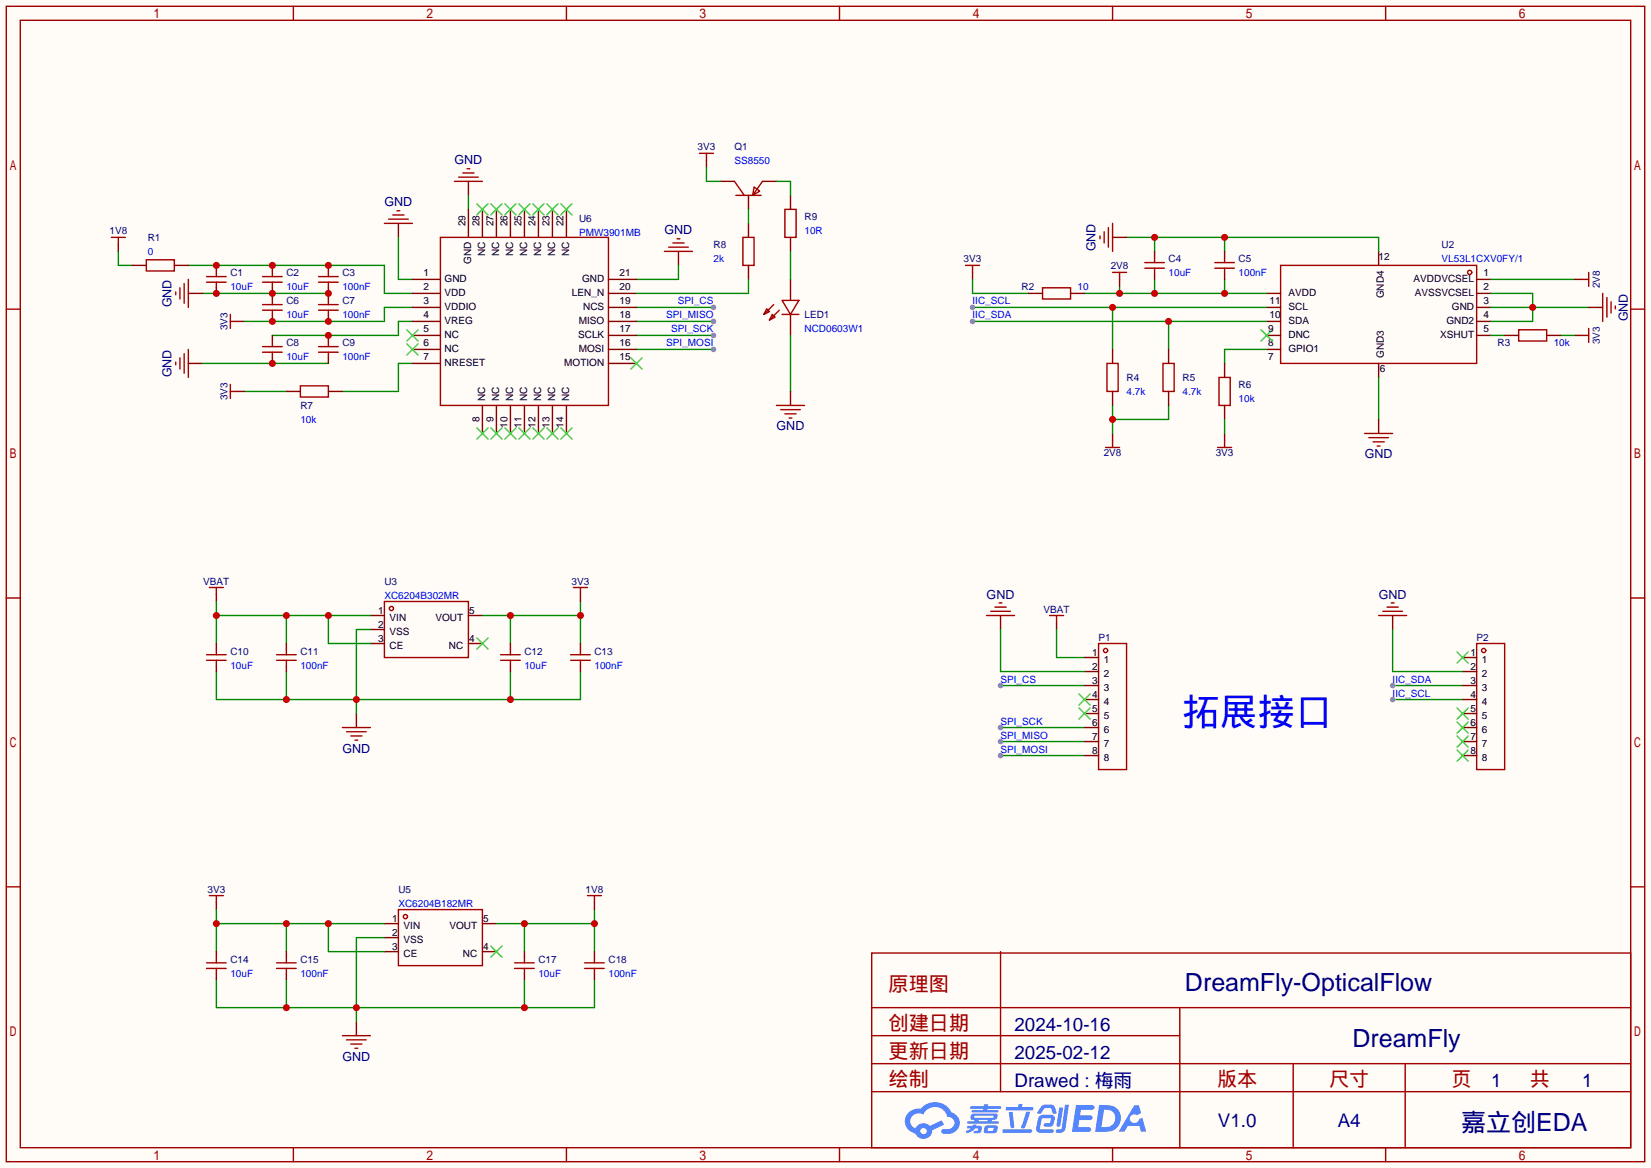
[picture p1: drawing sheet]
<svg xmlns="http://www.w3.org/2000/svg" width="299mm" height="212mm" viewBox="0 0 299 212" stroke-linecap="round" stroke-linejoin="round" font-family="sans-serif">
<path d="M0 0h299.5v211.8h-299.5z" fill="#fffcf7"/>
<g fill="none" stroke="#a10000" stroke-width=".25">
<path d="M1.1 1.1h297.2v209.6h-297.2zM3.7 3.7h292.1v204.5h-292.1zM53.2 1.1v2.6M102.7 1.1v2.6M152.3 1.1v2.6M201.8 1.1v2.6M251.3 1.1v2.6M1.1 56.1h2.6M295.8 56.1h2.5M1.1 108.5h2.6M295.8 108.5h2.5M1.1 160.8h2.6"/>
<path d="M158.1 172.8h137.7v35.4h-137.7zM181.5 172.6v25.4M295.8 160.8h2.5M158.1 198h137.7M158.1 182.8h137.7M158.1 192.9h137.7M158.1 187.8h55.9M214 182.8v25.4M234.6 192.9v15.3M254.9 192.9v15.3M53.2 208.2v2.5M102.7 208.2v2.5"/>
<path d="M152.3 208.2v2.5M201.8 208.2v2.5M251.3 208.2v2.5"/>
</g>
<g fill="#5487ff">
<path d="M195.2 200.4h2.1a.97 .97 0 0 1 1.2 .4 .53 .53 0 0 1-.6 .5h-1.8l-.2 1h1.9a.43 .43 0 0 1 .4 .5 .43 .43 0 0 1-.5 .3h-1.9l-.2 1.3h1.7a.45 .45 0 0 1 .5 .2 .45 .45 0 0 1-.1 .6l-3.3 .1z"/>
<path d="M205.7 200.5h.9l.4 1.4-.8 .4a.82 .82 0 0 0-1.1 .1 .82 .82 0 0 0 .1 1.1 .82 .82 0 0 0 1.1 0l.3-.5 .6-.3 .7 2.5h-1l-.2-1h-2.1l-.6 1h-1.1z"/>
<path d="M192.1 200.9h.7l-.5 3.2a.36 .36 0 0 1-.3 .3 .36 .36 0 0 1-.4-.4z"/>
<path d="M193.2 200.4h.7l-.6 4.3a1.13 1.13 0 0 1-1.8 .6l.2-.4 .7-.1 .2-.2z"/>
<path d="M188.9 200.7l.6-.4h1a.77 .77 0 0 1 .9 .6l.3 .9-.2 .2h-.5l-.4-1h-.9a1.3 1.3 0 0 0-.9 .9l-.5 .1-.2-.2z"/>
<path d="M188.5 202.5l.5-.3h1.7a.66 .66 0 0 1 .6 .9l-.1 .4a.81 .81 0 0 1-.9 .9h-.7a.32 .32 0 0 1-.3-.4 .32 .32 0 0 1 .4-.3h.7l.2-.9-1.6 .1-.4 1.9h2.2a.32 .32 0 0 1 .3 .4 .32 .32 0 0 1-.4 .3l-2.2-.1-.5-.3-.1-.5z"/>
<path d="M181.9 204.8h5a.33 .33 0 0 1 .3 .4 .33 .33 0 0 1-.3 .3h-4.9l-.2-.2z"/>
<path d="M186.1 201.6h.8l-1 2.9a.36 .36 0 0 1-.4 .2 .36 .36 0 0 1-.3-.3z"/>
<path d="M183 201.7h.7l.3 2.6a.34 .34 0 0 1-.3 .3 .34 .34 0 0 1-.4-.2z"/>
<path d="M182.5 200.8h2.1l.1-.4 .2-.2h.6l-.1 .6h1.7a.32 .32 0 0 1 .4 .3 .32 .32 0 0 1-.4 .3h-4.5l-.2-.1z"/>
<path d="M175.5 204.2h.9l.1-.2 .6-.1v.3h.8a.82 .82 0 0 1-.5 1.3h-.8v-.4l.8-.1v-.3h-.5l-.5 .4-1.1 .4-.1-.4 .9-.4h-.7z"/>
<path d="M176 200.6h2.4l.1-.3h.8l-.1 .3h2.2l.2 .3-.2 .2h-2.3v.3h1.8l.2 .2-.2 .2h-4.5l-.2-.2 .1-.2h2l.1-.3h-2.3l-.1-.2z"/>
<path d="M199.4 200.4l-.8 4.9h1.7a2.47 2.47 0 0 0 2.9-1.7 2.47 2.47 0 0 0-1.5-3zM200.3 201.3a1.61 1.61 0 0 1 2 1.4 1.61 1.61 0 0 1-1.8 1.7h-.7z"/>
<path d="M176.2 202.2a.55 .55 0 0 0-.2 .7 .55 .55 0 0 0 .7 .2l.1 .3h-1.3v.4h5.5l.2-.2-.2-.2h-1.2l.2-.3a.7 .7 0 0 0 .8-.2 .7 .7 0 0 0 0-.9h-4.2zM176.8 202.4h3.3l.1 .1-.2 .2h-3.2l-.1-.1zM177.5 203.1h1.7l-.2 .3h-1.4z"/>
<path d="M178.6 204.3a1.05 1.05 0 0 0 0 1.2 2.91 2.91 0 0 0 2.2-.2 .98 .98 0 0 0 0-1.2h-1.6zM179.3 204.6l.8-.1 .1 .1v.3l-.2 .2h-.8z"/>
<path d="M164.9 201.7a2.23 2.23 0 0 0-.7 2.3 2.23 2.23 0 0 0 1.8 1.6 1.58 1.58 0 0 0 1.8 .9 1.58 1.58 0 0 0 1.3-1.5l2.2-1-.5-.8-2.1 1a1.65 1.65 0 0 0-2.7 .5 1.45 1.45 0 0 1-.8-2 1.45 1.45 0 0 1 2-.7l.3 .1a2.3 2.3 0 0 1 2.3-1.3 2.3 2.3 0 0 1 2 1.7 1.12 1.12 0 0 1 1.3 1.1 1.12 1.12 0 0 1-1.1 1.2h-.7a.45 .45 0 0 0-.6 .3 .45 .45 0 0 0 .5 .6 2.26 2.26 0 0 0 2.9-2.5 2.04 2.04 0 0 0-1.5-1.4 3.3 3.3 0 0 0-5.6-.7l-1.1 .1zM167 205.2a.57 .57 0 0 1 1.1 0 .57 .57 0 0 1-1.1 0z"/>
</g>
<g fill="none" stroke="#a10000" stroke-width=".25">
<path d="M70.5 39.8h3.5M71.2 39h2.1M72 38.2h.5M82.4 32.9h5.1M83.2 32.1h3.5M83.9 31.4h2.1M84.7 30.6h.5M20.2 43.1h2.5M21.5 43.1v1.2M31.9 53v.5M32.6 52.2v2M33.4 51.4v3.6"/>
<path d="M34.2 50.7v5.1M41.8 57v2.6M41.8 58.3h1.3M69.7 40.5h5.1M120.5 45.6h5.1M121.3 44.8h3.5M122 44.1h2.1M122.8 43.3h.5M232.3 48.1h35.5v17.8h-35.5zM31.9 65.7v.5M32.6 64.9v2M33.4 64.1v3.6"/>
<path d="M34.2 63.4v5.1M41.8 69.7v2.6M41.8 71h1.3M38 106.6h2.5M39.2 106.6v1.2M69.7 109.1h15.3v10.2h-15.3zM62.1 132h5.1M62.9 132.7h3.5M63.6 133.5h2.1M64.4 134.2h.5M38 162.4h2.5M39.2 162.4v1.3"/>
<path d="M72.3 165h15.2v10.1h-15.2zM62.1 187.8h5.1M62.9 188.6h3.5M63.6 189.4h2.1M64.4 190.1h.5"/>
<circle cx="266.6" cy="49.4" r=".38"/>
<circle cx="71" cy="110.4" r=".38"/>
<circle cx="73.5" cy="166.2" r=".38"/>
</g>
<g fill="none" stroke="#870000" stroke-width=".25">
<path d="M85 32.9v2.5M21.5 44.3v1.3M34.2 53.2h2.5M43.1 58.3h1.2M72.3 40.5v2.6M123.1 45.6v2.5M229.7 53.2h2.6M229.7 55.8h2.6M229.7 58.3h2.6M250.1 45.6v2.5M267.8 50.7h2.6M267.8 53.2h2.6"/>
<path d="M267.8 55.8h2.6M267.8 58.3h2.6M34.2 65.9h2.5M43.1 71h1.2M229.7 60.8h2.6M229.7 63.4h2.6M250.1 65.9v2.6M267.8 60.8h2.6M39.2 107.8v1.3M67.2 111.6h2.5M67.2 114.2h2.5M67.2 116.7h2.5"/>
<path d="M85 111.6h2.5M85 116.7h2.5M64.6 129.4v2.6M39.2 163.7v1.3M69.7 167.5h2.6M69.7 172.6h2.6M69.7 170.1h2.6M87.5 167.5h2.5M87.5 172.6h2.5M64.6 185.3v2.5"/>
</g>
<path d="M228.7 59.8l2.1 2M230.8 59.8l-2.1 2M86.5 115.7l2 2M88.5 115.7l-2 2M89 171.6l2.1 2M91.1 171.6l-2.1 2" fill="none" stroke="#3c3" stroke-width=".25"/>
<g fill="none" stroke="#008700" stroke-width=".25">
<path d="M85 35.4v2.6M21.5 45.6v2.5h2.5M34.2 48.1h35.5v5.1h5.1M36.7 53.2h22.9M72.3 43.1v7.6h2.5M74.8 55.8h-5.1v2.5h-25.4M74.8 58.3h-2.5v2.5h-22.9M123.1 48.1v2.6h-7.7M36.7 65.9h22.9M44.3 71h7.6M74.8 65.9h-2.5v5.1h-10.2M67.2 114.2h-2.6v15.2"/>
<path d="M39.2 121.8v5.1h66.1v-5.1M51.9 121.8v5.1M92.6 121.8v5.1"/>
</g>
<g fill="#c00">
<circle cx="64.6" cy="126.9" r=".63"/>
<circle cx="92.6" cy="126.9" r=".63"/>
<circle cx="51.9" cy="126.9" r=".63"/>
</g>
<path d="M39.2 111.6h28M39.2 109.1v7.6M51.9 111.6v5.1M59.6 111.6v5.1h7.6" fill="none" stroke="#008700" stroke-width=".25"/>
<g fill="#c00">
<circle cx="39.2" cy="111.6" r=".63"/>
<circle cx="51.9" cy="111.6" r=".63"/>
<circle cx="59.6" cy="111.6" r=".63"/>
</g>
<path d="M87.5 111.6h17.8M92.6 111.6v5.1M105.3 109.1v7.6" fill="none" stroke="#008700" stroke-width=".25"/>
<g fill="#c00">
<circle cx="105.3" cy="111.6" r=".63"/>
<circle cx="92.6" cy="111.6" r=".63"/>
</g>
<path d="M105.3 107.8v1.3" fill="none" stroke="#870000" stroke-width=".25"/>
<path d="M104 106.6h2.6M105.3 106.6v1.2" fill="none" stroke="#a10000" stroke-width=".25"/>
<path d="M39.2 167.5h30.5M39.2 165v7.6M51.9 167.5v5.1M59.6 167.5v5.1h10.1" fill="none" stroke="#008700" stroke-width=".25"/>
<g fill="#c00">
<circle cx="39.2" cy="167.5" r=".63"/>
<circle cx="51.9" cy="167.5" r=".63"/>
<circle cx="59.6" cy="167.5" r=".63"/>
</g>
<path d="M90 167.5h17.8M95.1 167.5v5.1M107.8 165v7.6" fill="none" stroke="#008700" stroke-width=".25"/>
<g fill="#c00">
<circle cx="95.1" cy="167.5" r=".63"/>
<circle cx="107.8" cy="167.5" r=".63"/>
</g>
<path d="M204.3 43.1h45.8v2.5M209.4 43.1v2.5M222.1 43.1v2.5" fill="none" stroke="#008700" stroke-width=".25"/>
<g fill="#c00">
<circle cx="209.4" cy="43.1" r=".63"/>
<circle cx="222.1" cy="43.1" r=".63"/>
</g>
<path d="M201.8 43.1h2.5M201.8 78.6v1.3" fill="none" stroke="#870000" stroke-width=".25"/>
<path d="M199.5 42.8v.5M200.3 42v2.1M201 41.3v3.5M201.8 40.5v5.1M201.8 79.9v1.3M200.5 81.2h2.6" fill="none" stroke="#a10000" stroke-width=".25"/>
<path d="M270.4 55.8h17.8M270.4 53.2h7.6v5.1h-7.6" fill="none" stroke="#008700" stroke-width=".25"/>
<circle cx="278" cy="55.8" r=".63" fill="#c00"/>
<path d="M285.6 50.7h1.3M288.2 55.8h2.5M250.1 76.1v2.5M285.6 60.8h1.3" fill="none" stroke="#870000" stroke-width=".25"/>
<path d="M286.9 50.7h1.3M288.2 49.4v2.5M288.2 59.6v2.5M290.7 53.2v5.1M291.5 54v3.5M292.2 54.7v2.1M293 55.5v.5M247.5 78.6h5.1M248.3 79.4h3.5M286.9 60.8h1.3M249 80.1h2.1M249.8 80.9h.5" fill="none" stroke="#a10000" stroke-width=".25"/>
<path d="M270.4 50.7h15.2M201.8 73.5v5.1M212 73.5v2.6h-10.2M250.1 68.5v7.6M270.4 60.8h2.5M283.1 60.8h2.5" fill="none" stroke="#008700" stroke-width=".25"/>
<circle cx="201.8" cy="76.1" r=".63" fill="#c00"/>
<path d="M39.2 177.7v5.1h68.6v-5.1M51.9 177.7v5.1M69.7 170.1h-5.1v15.2M95.1 177.7v5.1" fill="none" stroke="#008700" stroke-width=".25"/>
<g fill="#c00">
<circle cx="64.6" cy="182.8" r=".63"/>
<circle cx="51.9" cy="182.8" r=".63"/>
<circle cx="95.1" cy="182.8" r=".63"/>
</g>
<path d="M176.4 49.4v1.3" fill="none" stroke="#870000" stroke-width=".25"/>
<path d="M175.1 48.1h2.6M176.4 48.1v1.3" fill="none" stroke="#a10000" stroke-width=".25"/>
<path d="M176.4 50.7v2.5h10.2M196.7 53.2h33M203.1 51.9v1.3M209.4 50.7v2.5M222.1 50.7v2.5M229.7 63.4h-7.6v2.5" fill="none" stroke="#008700" stroke-width=".25"/>
<g fill="#c00">
<circle cx="222.1" cy="53.2" r=".63"/>
<circle cx="209.4" cy="53.2" r=".63"/>
<circle cx="203.1" cy="53.2" r=".63"/>
</g>
<path d="M176.4 58.3h53.3M212 58.3v5.1" fill="none" stroke="#008700" stroke-width=".25"/>
<circle cx="212" cy="58.3" r=".63" fill="#c00"/>
<circle cx="176.4" cy="58.3" r=".51" fill="#999"/>
<path d="M176.4 55.8h53.3M201.8 55.8v7.6" fill="none" stroke="#008700" stroke-width=".25"/>
<circle cx="201.8" cy="55.8" r=".63" fill="#c00"/>
<circle cx="176.4" cy="55.8" r=".51" fill="#999"/>
<path d="M26.5 47.1h5.1v2h-5.1z" fill="none" stroke="#a10000" stroke-width=".25"/>
<path d="M24 48.1h2.5M31.6 48.1h2.6M39.2 52.2v1" fill="none" stroke="#870000" stroke-width=".25"/>
<circle cx="39.2" cy="53.2" r=".63" fill="#c00"/>
<path d="M39.2 48.1v1" fill="none" stroke="#870000" stroke-width=".25"/>
<circle cx="39.2" cy="48.1" r=".63" fill="#c00"/>
<path d="M37.5 51.2h3.5M37.5 50.2h3.5M39.2 49.1v1.1M39.2 51.2v1" fill="none" stroke="#a10000" stroke-width=".25"/>
<path d="M49.4 48.1v1M49.4 52.2v1" fill="none" stroke="#870000" stroke-width=".25"/>
<circle cx="49.4" cy="48.1" r=".63" fill="#c00"/>
<path d="M47.6 51.2h3.6M47.6 50.2h3.6M49.4 49.1v1.1M49.4 51.2v1" fill="none" stroke="#a10000" stroke-width=".25"/>
<path d="M49.4 57.3v1" fill="none" stroke="#870000" stroke-width=".25"/>
<circle cx="49.4" cy="58.3" r=".63" fill="#c00"/>
<path d="M49.4 53.2v1" fill="none" stroke="#870000" stroke-width=".25"/>
<circle cx="49.4" cy="53.2" r=".63" fill="#c00"/>
<path d="M47.6 56.3h3.6M47.6 55.2h3.6M49.4 54.2v1M49.4 56.3v1" fill="none" stroke="#a10000" stroke-width=".25"/>
<path d="M49.4 64.9v1" fill="none" stroke="#870000" stroke-width=".25"/>
<circle cx="49.4" cy="65.9" r=".63" fill="#c00"/>
<g fill="none" stroke="#870000" stroke-width=".25">
<path d="M59.6 48.1v1M59.6 52.2v1M209.4 45.6v1M209.4 49.7v1M49.4 60.8v1M39.2 116.7v1M92.6 116.7v1M39.2 120.8v1M92.6 120.8v1M39.2 172.6v1M39.2 176.7v1M95.1 172.6v1"/>
<path d="M95.1 176.7v1"/>
</g>
<g fill="none" stroke="#a10000" stroke-width=".25">
<path d="M207.6 48.6h3.6M207.6 47.6h3.6M209.4 46.6v1M209.4 48.6v1.1M47.6 63.9h3.6M47.6 62.9h3.6M49.4 61.8v1.1M49.4 63.9v1M37.5 119.8h3.5M37.5 118.7h3.5M39.2 117.7v1M39.2 119.8v1"/>
<path d="M90.8 119.8h3.6M90.8 118.7h3.6M92.6 117.7v1M92.6 119.8v1M37.5 175.6h3.5M37.5 174.6h3.5M39.2 173.6v1M39.2 175.6v1.1M93.3 175.6h3.6M93.3 174.6h3.6M95.1 173.6v1M95.1 175.6v1.1"/>
</g>
<circle cx="59.6" cy="48.1" r=".63" fill="#c00"/>
<path d="M57.8 51.2h3.5M57.8 50.2h3.5M59.6 49.1v1.1M59.6 51.2v1" fill="none" stroke="#a10000" stroke-width=".25"/>
<path d="M59.6 57.3v1" fill="none" stroke="#870000" stroke-width=".25"/>
<circle cx="59.6" cy="58.3" r=".63" fill="#c00"/>
<path d="M59.6 53.2v1" fill="none" stroke="#870000" stroke-width=".25"/>
<circle cx="59.6" cy="53.2" r=".63" fill="#c00"/>
<path d="M57.8 56.3h3.5M57.8 55.2h3.5M59.6 54.2v1M59.6 56.3v1" fill="none" stroke="#a10000" stroke-width=".25"/>
<path d="M59.6 60.8v1M59.6 64.9v1" fill="none" stroke="#870000" stroke-width=".25"/>
<circle cx="59.6" cy="60.8" r=".63" fill="#c00"/>
<g fill="none" stroke="#a10000" stroke-width=".25">
<path d="M189.1 52.2h5.1v2h-5.1zM220.3 48.6h3.6M220.3 47.6h3.6M222.1 46.6v1M222.1 48.6v1.1M275.5 59.8h5v2h-5zM54.5 70h5.1v2h-5.1zM57.8 63.9h3.5M57.8 62.9h3.5M59.6 61.8v1.1M59.6 63.9v1M200.8 65.9h2v5.1h-2z"/>
<path d="M210.9 65.9h2.1v5.1h-2.1zM221.1 68.5h2v5h-2zM50.2 119.8h3.5M50.2 118.7h3.5M51.9 117.7v1M51.9 119.8v1M103.5 119.8h3.6M103.5 118.7h3.6M105.3 117.7v1M105.3 119.8v1M50.2 175.6h3.5M50.2 174.6h3.5"/>
<path d="M51.9 173.6v1M51.9 175.6v1.1M106 175.6h3.6M106 174.6h3.6M107.8 173.6v1M107.8 175.6v1.1"/>
</g>
<g fill="none" stroke="#870000" stroke-width=".25">
<path d="M186.6 53.2h2.5M194.2 53.2h2.5M222.1 45.6v1M222.1 49.7v1M51.9 71h2.6M59.6 71h2.5M201.8 63.4v2.5M201.8 71v2.5M212 63.4v2.5M212 71v2.5M222.1 65.9v2.6M222.1 73.5v2.6"/>
<path d="M272.9 60.8h2.6M280.5 60.8h2.6M51.9 116.7v1M105.3 116.7v1M51.9 120.8v1M105.3 120.8v1M51.9 172.6v1M51.9 176.7v1M107.8 172.6v1M107.8 176.7v1"/>
</g>
<path d="M115.4 55.8h14" fill="none" stroke="#008700" stroke-width=".25"/>
<circle cx="129.4" cy="55.8" r=".51" fill="#999"/>
<path d="M115.4 58.3h14" fill="none" stroke="#008700" stroke-width=".25"/>
<circle cx="129.4" cy="58.3" r=".51" fill="#999"/>
<path d="M115.4 60.8h14" fill="none" stroke="#008700" stroke-width=".25"/>
<circle cx="129.4" cy="60.8" r=".51" fill="#999"/>
<path d="M115.4 63.4h14" fill="none" stroke="#008700" stroke-width=".25"/>
<circle cx="129.4" cy="63.4" r=".51" fill="#999"/>
<g fill="none" stroke="#870000" stroke-width=".25">
<path d="M85 38v5.1M87.5 38v5.1M90 38v5.1M92.6 38v5.1M95.1 38v5.1M97.7 38v5.1M100.2 38v5.1M102.7 38v5.1M74.8 50.7h5.1M74.8 53.2h5.1M74.8 55.8h5.1M74.8 58.3h5.1"/>
<path d="M110.4 50.7h5M110.4 53.2h5M110.4 55.8h5M110.4 58.3h5M203.1 50.7v1.2M74.8 60.8h5.1M74.8 63.4h5.1M74.8 65.9h5.1M87.5 73.5v5.1M90 73.5v5.1M92.6 73.5v5.1M95.1 73.5v5.1"/>
<path d="M97.7 73.5v5.1M100.2 73.5v5.1M102.7 73.5v5.1M110.4 60.8h5M110.4 63.4h5M110.4 65.9h5M222.1 78.6v1.3M181.5 111.6v2.6"/>
</g>
<path d="M79.9 43.1h30.5v30.4h-30.5zM201.8 49.4h2.5M203.1 49.4v1.3M222.1 79.9v1.3M220.9 81.2h2.5M178.9 111.6h5.1M179.7 110.9h3.6M180.5 110.1h2M181.2 109.3h.5" fill="none" stroke="#a10000" stroke-width=".25"/>
<path d="M222.1 76.1v2.5M181.5 137h15.2" fill="none" stroke="#008700" stroke-width=".25"/>
<g fill="none" stroke="#3c3" stroke-width=".25">
<path d="M86.5 37l2 2M88.5 37l-2 2M89 37l2.1 2M91.1 37l-2.1 2M91.6 37l2 2M93.6 37l-2 2M94.1 37l2 2M96.1 37l-2 2M96.6 37l2.1 2M98.7 37l-2.1 2M99.2 37l2 2M101.2 37l-2 2"/>
<path d="M101.7 37l2.1 2M103.8 37l-2.1 2M73.8 59.8l2 2M75.8 59.8l-2 2M73.8 62.4l2 2M75.8 62.4l-2 2M86.5 77.6l2 2M88.5 77.6l-2 2M89 77.6l2.1 2M91.1 77.6l-2.1 2M91.6 77.6l2 2M93.6 77.6l-2 2"/>
<path d="M94.1 77.6l2 2M96.1 77.6l-2 2M96.6 77.6l2.1 2M98.7 77.6l-2.1 2M99.2 77.6l2 2M101.2 77.6l-2 2M101.7 77.6l2.1 2M103.8 77.6l-2.1 2M114.4 64.9l2.1 2M116.5 64.9l-2.1 2"/>
</g>
<circle cx="181.5" cy="137" r=".51" fill="#999"/>
<path d="M191.6 112.9v1.3M252.6 111.6v2.6" fill="none" stroke="#870000" stroke-width=".25"/>
<path d="M190.4 111.6h2.5M191.6 111.6v1.3M250.1 111.6h5M250.8 110.9h3.6M251.6 110.1h2M252.3 109.3h.6" fill="none" stroke="#a10000" stroke-width=".25"/>
<path d="M191.6 114.2v5.1h5.1M181.5 124.3h15.2" fill="none" stroke="#008700" stroke-width=".25"/>
<circle cx="181.5" cy="124.3" r=".51" fill="#999"/>
<path d="M252.6 124.3h12.7" fill="none" stroke="#008700" stroke-width=".25"/>
<circle cx="252.6" cy="124.3" r=".51" fill="#999"/>
<path d="M252.6 126.9h12.7" fill="none" stroke="#008700" stroke-width=".25"/>
<circle cx="252.6" cy="126.9" r=".51" fill="#999"/>
<path d="M181.5 132h15.2" fill="none" stroke="#008700" stroke-width=".25"/>
<circle cx="181.5" cy="132" r=".51" fill="#999"/>
<path d="M181.5 134.5h15.2" fill="none" stroke="#008700" stroke-width=".25"/>
<circle cx="181.5" cy="134.5" r=".51" fill="#999"/>
<g fill="none" stroke="#a10000" stroke-width=".25">
<path d="M126.9 27.8h2.5M128.1 27.8v1.3M133.2 32.9l1.8 2.5M133.5 35.4h4.5M136.8 33.9l1 .8-1.3 .7zM138.3 32.9l-1.8 2.5M142.4 38h2v5.1h-2zM134.7 43.1h2.1v5h-2.1zM139.1 56l.5 .5-1 .5zM140.1 57l.5 .5-1 .5zM140.3 55.2l-1.7 1.8M141.4 56.3l-1.8 1.7"/>
<path d="M141.9 54.5h3l-1.5 2.5zM141.9 57h3M140.8 73.5h5.1M141.6 74.3h3.6M142.4 75.1h2M143.1 75.8h.5M199.3 116.7h5v22.9h-5zM267.8 116.7h5.1v22.9h-5.1zM106.6 162.4h2.5M107.8 162.4v1.3"/>
<circle cx="200.5" cy="118" r=".38"/>
<circle cx="269.1" cy="118" r=".38"/>
</g>
<g fill="none" stroke="#870000" stroke-width=".25">
<path d="M128.1 29.1v1.3M130.7 32.9h2.5M135.8 35.4v2.6M138.3 32.9h2.5M143.4 35.4v2.6M135.8 40.5v2.6M135.8 48.1v2.6M143.4 43.1v2.5M143.4 50.7v3.8M143.4 57v3.8M143.4 71v2.5M196.7 119.3h2.6"/>
<path d="M265.3 119.3h2.5M196.7 121.8h2.6M196.7 124.3h2.6M196.7 126.9h2.6M196.7 129.4h2.6M196.7 132h2.6M196.7 134.5h2.6M196.7 137h2.6M265.3 121.8h2.5M265.3 124.3h2.5M265.3 126.9h2.5M265.3 129.4h2.5"/>
<path d="M265.3 132h2.5M265.3 134.5h2.5M265.3 137h2.5M107.8 163.7v1.3"/>
</g>
<g fill="none" stroke="#3c3" stroke-width=".25">
<path d="M264.3 118.2l2 2.1M266.3 118.2l-2 2.1M195.7 125.9l2 2M195.7 128.4l2 2M197.7 125.9l-2 2M197.7 128.4l-2 2M264.3 128.4l2 2M264.3 130.9l2 2.1M264.3 133.5l2 2M264.3 136l2 2M266.3 128.4l-2 2M266.3 130.9l-2 2.1"/>
<path d="M266.3 133.5l-2 2M266.3 136l-2 2"/>
</g>
<path d="M128.1 30.4v2.5h2.6M135.8 38v2.5M140.8 32.9h2.6v2.5M135.8 50.7v2.5h-20.4M143.4 45.6v5.1M143.4 60.8v10.2M181.5 114.2v7.6h15.2M252.6 114.2v7.6h12.7" fill="none" stroke="#008700" stroke-width=".25"/>
<text font-size="6.8" fill="#00f" x="214.5" y="131.4">拓展接口</text>
<g font-size="4.5" fill="#000080">
<text x="214.9" y="179.7">DreamFly-OpticalFlow</text>
<text x="245.3" y="189.8">DreamFly</text>
<text x="265" y="205.1">嘉立创EDA</text>
</g>
<g font-size="3.7" fill="#a00000">
<text x="161.2" y="179.7">原理图</text>
<text x="161.2" y="186.8">创建日期</text>
<text x="161.2" y="191.9">更新日期</text>
<text x="161.2" y="197">绘制</text>
<text x="220.7" y="197">版本</text>
<text x="241.1" y="197">尺寸</text>
<text x="263.3" y="197">页</text>
<text x="277.5" y="197">共</text>
</g>
<g font-size="3.4" fill="#000080">
<text x="184" y="192">2025-02-12</text>
<text x="184" y="186.9">2024-10-16</text>
<text x="184" y="197.1">Drawed : 梅雨</text>
<text x="270.5" y="197.1">1</text>
<text x="287" y="197.1">1</text>
<text x="220.9" y="204.4">V1.0</text>
<text x="242.6" y="204.4">A4</text>
</g>
<g font-size="2.3" fill="#000080">
<text x="82.4" y="29.8">GND</text>
<text x="69.7" y="37.4">GND</text>
<text x="120.5" y="42.5">GND</text>
<text x="198.7" y="45.6" transform="rotate(-90 198.7 45.6)">GND</text>
<text x="31.1" y="55.7" transform="rotate(-90 31.1 55.7)">GND</text>
<text x="295.2" y="58.3" transform="rotate(-90 295.2 58.3)">GND</text>
<text x="31.1" y="68.4" transform="rotate(-90 31.1 68.4)">GND</text>
<text x="140.9" y="78.1">GND</text>
<text x="247.5" y="83.1">GND</text>
<text x="179" y="108.5">GND</text>
<text x="250.1" y="108.5">GND</text>
<text x="62.1" y="136.5">GND</text>
<text x="62.1" y="192.4">GND</text>
</g>
<g font-size="1.8" fill="#000080">
<text x="126.5" y="27.3">3V3</text>
<text x="133.2" y="27.3">Q1</text>
<text x="105" y="40.2">U6</text>
<text x="145.9" y="40">R9</text>
<text x="19.9" y="42.5">1V8</text>
<text x="26.8" y="43.8">R1</text>
<text x="129.4" y="45">R8</text>
<text x="174.8" y="47.6">3V3</text>
<text x="212" y="47.6">C4</text>
<text x="224.7" y="47.6">C5</text>
<text x="261.5" y="45">U2</text>
<text x="41.8" y="50.1">C1</text>
<text x="51.9" y="50.1">C2</text>
<text x="62.1" y="50.1">C3</text>
<text x="185.3" y="52.7">R2</text>
<text x="201.5" y="48.9">2V8</text>
<text x="290.2" y="52.3" transform="rotate(-90 290.2 52.3)">2V8</text>
<text x="41.2" y="59.9" transform="rotate(-90 41.2 59.9)">3V3</text>
<text x="51.9" y="55.2">C6</text>
<text x="62.1" y="55.2">C7</text>
<text x="145.9" y="57.7">LED1</text>
<text x="51.9" y="62.8">C8</text>
<text x="62.1" y="62.8">C9</text>
<text x="271.7" y="62.8">R3</text>
<text x="290.2" y="62.4" transform="rotate(-90 290.2 62.4)">3V3</text>
<text x="204.3" y="69.2">R4</text>
<text x="214.5" y="69.2">R5</text>
<text x="224.7" y="70.4">R6</text>
<text x="41.2" y="72.6" transform="rotate(-90 41.2 72.6)">3V3</text>
<text x="54.5" y="74.3">R7</text>
<text x="200.2" y="82.6">2V8</text>
<text x="220.5" y="82.6">3V3</text>
<text x="36.9" y="106">VBAT</text>
<text x="69.7" y="106">U3</text>
<text x="103.7" y="106">3V3</text>
<text x="189.3" y="111.1">VBAT</text>
<text x="41.8" y="118.7">C10</text>
<text x="54.5" y="118.7">C11</text>
<text x="95.1" y="118.7">C12</text>
<text x="107.8" y="118.7">C13</text>
<text x="199.3" y="116.2">P1</text>
<text x="267.8" y="116.2">P2</text>
<text x="37.6" y="161.9">3V3</text>
<text x="72.3" y="161.9">U5</text>
<text x="106.2" y="161.9">1V8</text>
<text x="41.8" y="174.6">C14</text>
<text x="54.5" y="174.6">C15</text>
<text x="97.7" y="174.6">C17</text>
<text x="110.4" y="174.6">C18</text>
</g>
<g font-size="1.8" fill="#00f">
<text x="133.2" y="29.8">SS8550</text>
<text x="26.8" y="46.3">0</text>
<text x="105" y="42.8">PMW3901MB</text>
<text x="129.4" y="47.6">2k</text>
<text x="145.9" y="42.5">10R</text>
<text x="261.5" y="47.6">VL53L1CXV0FY/1</text>
<text x="41.8" y="52.7">10uF</text>
<text x="51.9" y="52.7">10uF</text>
<text x="62.1" y="52.7">100nF</text>
<text x="195.5" y="52.7">10</text>
<text x="212" y="50.1">10uF</text>
<text x="224.7" y="50.1">100nF</text>
<text x="51.9" y="57.7">10uF</text>
<text x="62.1" y="57.7">100nF</text>
<text x="120.8" y="57.7">SPI_MISO</text>
<text x="123" y="55.2">SPI_CS</text>
<text x="176.4" y="57.7">IIC_SDA</text>
<text x="176.4" y="55.2">IIC_SCL</text>
<text x="51.9" y="65.4">10uF</text>
<text x="62.1" y="65.4">100nF</text>
<text x="120.8" y="62.8">SPI_MOSI</text>
<text x="121.8" y="60.3">SPI_SCK</text>
<text x="145.9" y="60.3">NCD0603W1</text>
<text x="281.8" y="62.8">10k</text>
<text x="204.3" y="71.7">4.7k</text>
<text x="214.5" y="71.7">4.7k</text>
<text x="54.5" y="76.8">10k</text>
<text x="224.7" y="73">10k</text>
<text x="69.7" y="108.5">XC6204B302MR</text>
<text x="41.8" y="121.2">10uF</text>
<text x="54.5" y="121.2">100nF</text>
<text x="95.1" y="121.2">10uF</text>
<text x="107.8" y="121.2">100nF</text>
<text x="181.5" y="123.8">SPI_CS</text>
<text x="252.6" y="123.8">IIC_SDA</text>
<text x="181.5" y="131.4">SPI_SCK</text>
<text x="252.6" y="126.3">IIC_SCL</text>
<text x="181.5" y="136.5">SPI_MOSI</text>
<text x="181.5" y="133.9">SPI_MISO</text>
<text x="72.3" y="164.4">XC6204B182MR</text>
<text x="41.8" y="177.1">10uF</text>
<text x="54.5" y="177.1">100nF</text>
<text x="97.7" y="177.1">10uF</text>
<text x="110.4" y="177.1">100nF</text>
</g>
<g font-size="1.8">
<text x="84.4" y="41" transform="rotate(-90 84.4 41)">29</text>
<text x="87" y="41" transform="rotate(-90 87 41)">28</text>
<text x="89.5" y="41" transform="rotate(-90 89.5 41)">27</text>
<text x="92" y="41" transform="rotate(-90 92 41)">26</text>
<text x="94.6" y="41" transform="rotate(-90 94.6 41)">25</text>
<text x="97.1" y="41" transform="rotate(-90 97.1 41)">24</text>
<text x="99.7" y="41" transform="rotate(-90 99.7 41)">23</text>
<text x="102.2" y="41" transform="rotate(-90 102.2 41)">22</text>
<text x="85.4" y="47.8" transform="rotate(-90 85.4 47.8)">GND</text>
<text x="88" y="46.4" transform="rotate(-90 88 46.4)">NC</text>
<text x="90.5" y="46.4" transform="rotate(-90 90.5 46.4)">NC</text>
<text x="93.1" y="46.4" transform="rotate(-90 93.1 46.4)">NC</text>
<text x="95.6" y="46.4" transform="rotate(-90 95.6 46.4)">NC</text>
<text x="98.1" y="46.4" transform="rotate(-90 98.1 46.4)">NC</text>
<text x="100.7" y="46.4" transform="rotate(-90 100.7 46.4)">NC</text>
<text x="103.2" y="46.4" transform="rotate(-90 103.2 46.4)">NC</text>
<text x="250.1" y="47.1">12</text>
<text x="76.8" y="50.1">1</text>
<text x="76.8" y="52.7">2</text>
<text x="80.6" y="51.1">GND</text>
<text x="80.6" y="53.7">VDD</text>
<text x="103.8" y="53.7">LEN_N</text>
<text x="105.6" y="51.1">GND</text>
<text x="112.4" y="52.7">20</text>
<text x="112.4" y="50.1">21</text>
<text x="233.7" y="53.7">AVDD</text>
<text x="256.4" y="51.1">AVDDVCSEL</text>
<text x="256.6" y="53.7">AVSSVCSEL</text>
<text x="269.1" y="50.1">1</text>
<text x="269.1" y="52.7">2</text>
<text x="76.8" y="55.2">3</text>
<text x="76.8" y="57.7">4</text>
<text x="80.6" y="56.2">VDDIO</text>
<text x="80.6" y="58.8">VREG</text>
<text x="105" y="58.8">MISO</text>
<text x="105.8" y="56.2">NCS</text>
<text x="112.4" y="57.7">18</text>
<text x="112.4" y="55.2">19</text>
<text x="230.3" y="57.7">10</text>
<text x="230.3" y="55.2">11</text>
<text x="233.7" y="58.8">SDA</text>
<text x="233.7" y="56.2">SCL</text>
<text x="251" y="54.1" transform="rotate(-90 251 54.1)">GND4</text>
<text x="262.4" y="58.8">GND2</text>
<text x="263.4" y="56.2">GND</text>
<text x="269.1" y="55.2">3</text>
<text x="269.1" y="57.7">4</text>
<text x="76.8" y="60.3">5</text>
<text x="76.8" y="62.8">6</text>
<text x="76.8" y="65.4">7</text>
<text x="80.6" y="61.3">NC</text>
<text x="80.6" y="63.8">NC</text>
<text x="104.9" y="61.3">SCLK</text>
<text x="105" y="63.8">MOSI</text>
<text x="112.4" y="65.4">15</text>
<text x="112.4" y="62.8">16</text>
<text x="112.4" y="60.3">17</text>
<text x="230" y="65.4">7</text>
<text x="230" y="62.8">8</text>
<text x="230" y="60.3">9</text>
<text x="233.7" y="63.8">GPIO1</text>
<text x="233.7" y="61.3">DNC</text>
<text x="251" y="65" transform="rotate(-90 251 65)">GND3</text>
<text x="261.2" y="61.3">XSHUT</text>
<text x="269.1" y="60.3">5</text>
<text x="80.6" y="66.4">NRESET</text>
<text x="102.3" y="66.4">MOTION</text>
<text x="250.3" y="67.5">6</text>
<text x="87" y="76.6" transform="rotate(-90 87 76.6)">8</text>
<text x="88" y="72.8" transform="rotate(-90 88 72.8)">NC</text>
<text x="89.5" y="76.6" transform="rotate(-90 89.5 76.6)">9</text>
<text x="90.5" y="72.8" transform="rotate(-90 90.5 72.8)">NC</text>
<text x="92" y="77.6" transform="rotate(-90 92 77.6)">10</text>
<text x="93.1" y="72.8" transform="rotate(-90 93.1 72.8)">NC</text>
<text x="94.6" y="77.6" transform="rotate(-90 94.6 77.6)">11</text>
<text x="95.6" y="72.8" transform="rotate(-90 95.6 72.8)">NC</text>
<text x="97.1" y="77.6" transform="rotate(-90 97.1 77.6)">12</text>
<text x="98.1" y="72.8" transform="rotate(-90 98.1 72.8)">NC</text>
<text x="99.7" y="77.6" transform="rotate(-90 99.7 77.6)">13</text>
<text x="100.7" y="72.8" transform="rotate(-90 100.7 72.8)">NC</text>
<text x="102.2" y="77.6" transform="rotate(-90 102.2 77.6)">14</text>
<text x="103.2" y="72.8" transform="rotate(-90 103.2 72.8)">NC</text>
<text x="68.6" y="111.3">1</text>
<text x="68.6" y="113.9">2</text>
<text x="70.7" y="112.6">VIN</text>
<text x="79" y="112.6">VOUT</text>
<text x="85.1" y="111.3">5</text>
<text x="68.6" y="116.4">3</text>
<text x="70.7" y="115.1">VSS</text>
<text x="70.7" y="117.7">CE</text>
<text x="81.4" y="117.7">NC</text>
<text x="85.1" y="116.4">4</text>
<text x="198.1" y="118.9">1</text>
<text x="266.7" y="118.9">1</text>
<text x="198.1" y="121.5">2</text>
<text x="198.1" y="124">3</text>
<text x="200.2" y="120.2">1</text>
<text x="200.2" y="122.8">2</text>
<text x="200.2" y="125.3">3</text>
<text x="266.7" y="121.5">2</text>
<text x="266.7" y="124">3</text>
<text x="268.8" y="120.2">1</text>
<text x="268.8" y="122.8">2</text>
<text x="268.8" y="125.3">3</text>
<text x="198.1" y="126.6">4</text>
<text x="198.1" y="129.1">5</text>
<text x="198.1" y="131.6">6</text>
<text x="200.2" y="127.8">4</text>
<text x="200.2" y="130.4">5</text>
<text x="266.7" y="126.6">4</text>
<text x="266.7" y="129.1">5</text>
<text x="266.7" y="131.6">6</text>
<text x="268.8" y="127.8">4</text>
<text x="268.8" y="130.4">5</text>
<text x="198.1" y="134.2">7</text>
<text x="198.1" y="136.7">8</text>
<text x="200.2" y="132.9">6</text>
<text x="200.2" y="135.5">7</text>
<text x="200.2" y="138">8</text>
<text x="266.7" y="134.2">7</text>
<text x="266.7" y="136.7">8</text>
<text x="268.8" y="132.9">6</text>
<text x="268.8" y="135.5">7</text>
<text x="268.8" y="138">8</text>
<text x="71.1" y="167.2">1</text>
<text x="87.6" y="167.2">5</text>
<text x="71.1" y="172.3">3</text>
<text x="71.1" y="169.7">2</text>
<text x="73.2" y="173.6">CE</text>
<text x="73.2" y="171">VSS</text>
<text x="73.2" y="168.5">VIN</text>
<text x="81.5" y="168.5">VOUT</text>
<text x="83.9" y="173.6">NC</text>
<text x="87.6" y="172.3">4</text>
</g>
</svg>
